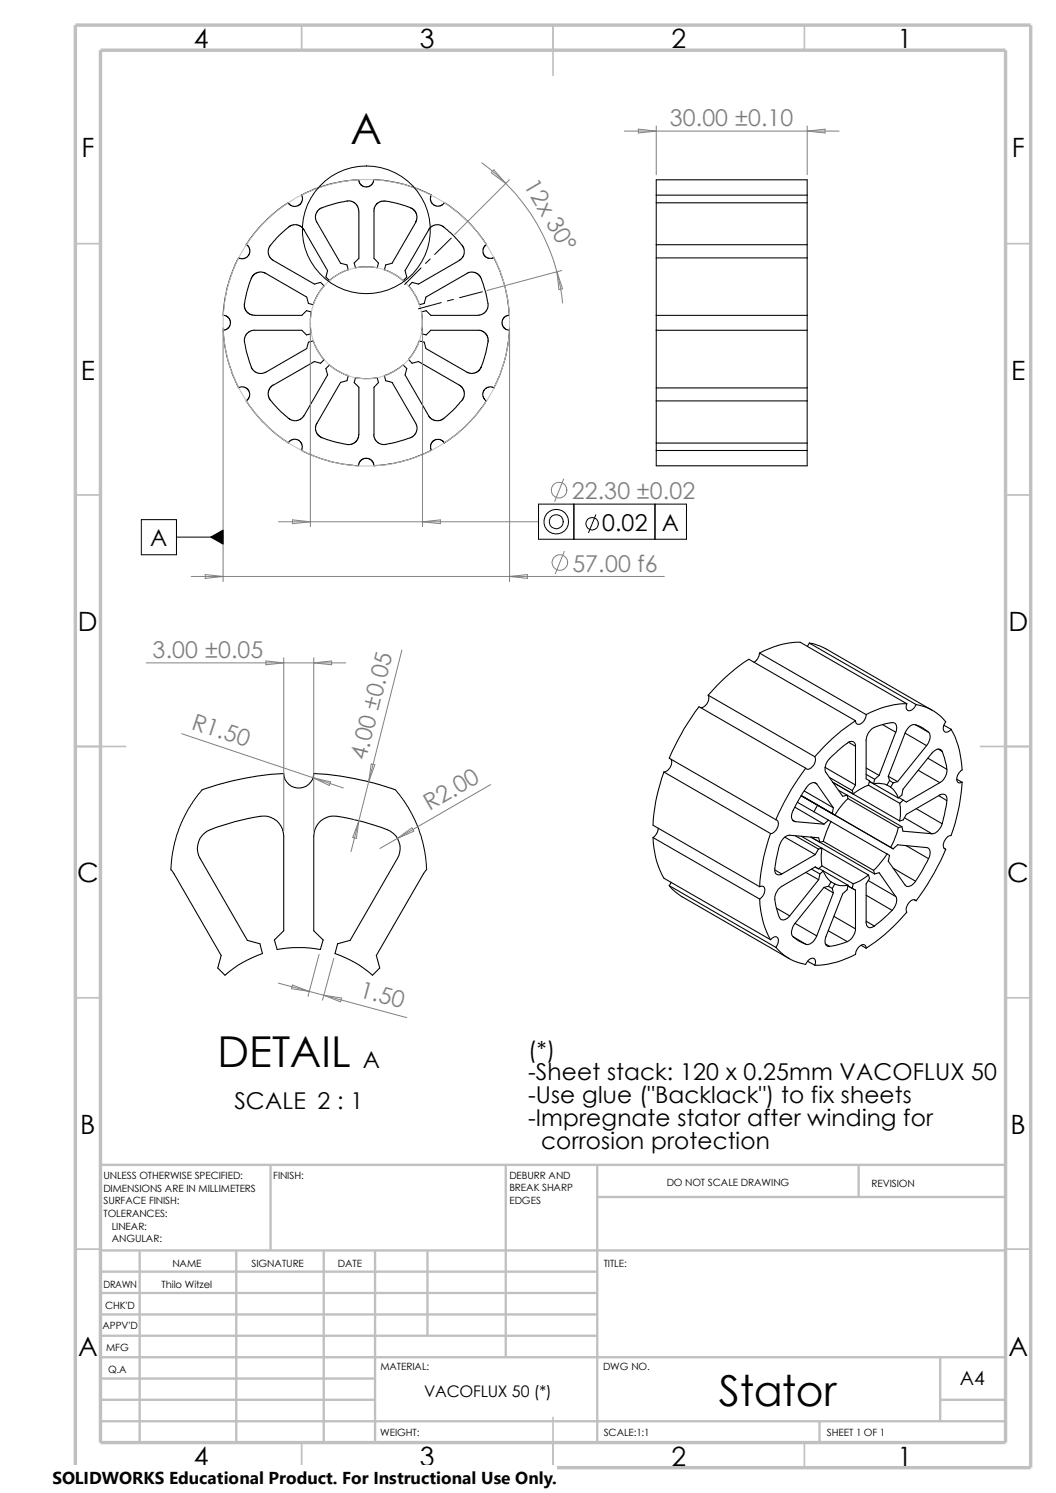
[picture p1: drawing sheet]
<svg xmlns="http://www.w3.org/2000/svg" width="210mm" height="297mm" viewBox="0 0 210 297" stroke-linecap="round" stroke-linejoin="round" font-family="sans-serif">
<g fill="none" stroke="#c0c0c0" stroke-width=".34">
<path d="M60 5v5M110 5v10M160 5v5M15 48.5h5M200 48.5h5M15 98.5h5M200 98.5h5M15 148.5h10M195 148.5h10M15 198.5h5M200 198.5h5M15 248.5h5"/>
<path d="M200 248.5h5M60 287v5M110 282v10M160 287v5"/>
</g>
<g fill="none" stroke="#c0c0c0" stroke-width=".47">
<path d="M53.8 231.7v17.1M100.6 231.7v38.3M118.8 231.7v55.3M118.8 238.1h81.2M170.8 231.7v6.4M200 231.7h-180v55.3M20 248.8h180M20 257.2h98.8M20 253h98.8M27.8 248.8v38.2M47 248.8v38.2M64.4 248.8v38.2"/>
<path d="M74.6 248.8v38.2M85 248.8v16.9M20 265.7h98.8M20 261.5h98.8M20 278.5h54.6M20 274.2h54.6M20 270h180M187 278.5h13M187 270v12.7M20 282.7h180M163 282.7v4.3"/>
</g>
<path d="M15 5h190v287h-190zM20 10h180v277h-180z" fill="none" stroke="#c0c0c0" stroke-width=".68" stroke-linecap="butt"/>
<g fill="none" stroke="#000" stroke-width=".21">
<path d="M59.9 38.8l.3 .5-.1 .6-.3 .6-.4 .4-.6 .2-.6-.1-.6-.3-.3-.4a29.3 29.3 0 0 0-8.4 8.3M74.3 35.7l-.3 1-.5 .3-.6 .2-1-.3-.4-.5-.1-.5a21.1 21.1 0 0 0-7.3 1.2l-1.6 .5-2.6 1.2M74.4 35.7l1.7 .2a29.4 29.4 0 0 1 9.7 2.9l-.2 .5v.6l.3 .5 .5 .5 .5 .1h.6l.5-.2 .3-.5M130.5 38.8v-3h30v3M130.5 38.8v1.5M130.5 38.8h30M160.5 38.8v1.5M49 48.6l.3 .3 .4 .6v.6l-.2 .6-.3 .4-.6 .3-.6 .1-.5-.2a27.4 27.4 0 0 0-3.1 11.4M50 55.4l-1 2.9-.4 2.1M50 55.4l.2-.5 .8-.6 .7-.2 .9 .1 8.4 4.9 .3 1.3 1 .2 .8-1.9 1.3-1.8M60.5 45.7l-.6-.7-.9-.3-1 .1-.6 .4a13.8 13.8 0 0 0-3.9 4.1l-.1 1.2 .3 .8 .4 .4 8.4 4.8 1.3-.3 .7 .7M64 41.3l-.7 .5-.4 .7-.2 .4 .2 1 4.8 8.5 1.3 .3 .3 1-1.8 .7-2 1.4-.7-.7 .4-1.3-4.7-8.1"/>
<path d="M64.1 41.4l3.1-1.1 2.4-.3 1.1 .5 .5 .7 .1 .8M71.4 42v9.4l-1 .9 .3 1 1.2-.2 3.1 .2M76.6 40h-.7l-.7 .3-.5 .6-.3 .7v9.8l.9 .9-.3 1M76.7 40l2 .4 3 .9M81.7 41.4l.5 .2 .6 .8 .1 .9-.3 .9M82.7 44.2l-4.7 8.2-1.3 .3-.2 1 1.8 .8 1.9 1.3M88.2 45.2l-.7-.5h-.8l-.8 .3-.6 .5-4.7 8.3 .3 1.3-.7 .7M88.3 45.2l1.3 1.1 2.3 2.5M88.4 40.3l3.1 2.3a28.1 28.1 0 0 1 5.3 6.1l-.4 .3-.3 .6v.7l.1 .4 .4 .4 .6 .3h.7l.3-.2M91.4 51.8l-8.2 4.7-1.2-.3-.7 .7 1.4 2 .7 1.7M91.9 48.8l.3 .6 .1 1-.3 .8-.7 .6M95.7 55.4l-.3-.6-.9-.6-.6-.1-.8 .1-8.4 4.9-.3 1.3-1 .2"/>
<path d="M95.7 55.4l1 3.1 .4 2.5-.6 1.1-.7 .5-.7 .1M98.2 51.3a27.5 27.5 0 0 1 3.1 11.4l-.5 .1-.5 .3-.4 .5-.1 .6 .4 1 .5 .4 .5 .1a18.6 18.6 0 0 1-.7 5.6l-1 3-1.2 2.9-.6-.2h-.6l-.5 .2-.4 .5-.2 .6 .1 .6 .2 .4 .4 .5-2 2.8-2.7 2.7-3.6 2.8-.3-.4-.6-.3h-.8l-.6 .3-.5 .8v.7l.2 .4M130.5 51.3v11.4M130.5 48.7v2.6M130.5 40.3v8.4M130.5 51.3h30M130.5 48.7h30M130.5 40.3h30M160.5 51.3v11.4M160.5 48.7v2.6M160.5 40.3v8.4M44.4 62.7l.6 .1 .4 .3 .3 .4 .1 .6-.3 1.1-.5 .3-.5 .2a21.7 21.7 0 0 0 1.3 7.5l1.6 3.9 .5-.1h.7l.6 .3 .3 .5 .1 1.1-.6 .9a29.3 29.3 0 0 0 8.3 8.3"/>
<path d="M48.6 60.4v.7l.4 .8 .6 .6 .6 .2h9.8l1-.9 .9 .3M48.6 68l.4 1.9 1 3.1M53.8 79.6l2.2 2.5 1.4 1.2M54.3 76.6l-.6 .6-.4 .8 .1 1 .4 .6M61.9 62l-.2 3.2 .2 1.2-.9 .2-1-.9h-9.7l-.8 .3-.5 .5-.4 .7v.8M62.3 67.8l.7 1.7 1.5 2-.7 .8-1.3-.4-8.1 4.7M62.3 67.8l-1 .3-.3 1.2-8.4 4.9-.5 .1-1-.1-.7-.5-.4-.7M65.5 72.6l1.9 1.3 1.9 .9-.3 .9-1.3 .4-4.8 8.4-.2 .8 .2 .7 .6 .8 .6 .3M65.5 72.6l-.7 .7 .4 1.3-4.9 8.3-.5 .5-.8 .3h-.8l-.8-.5M70.7 75.1l1.3 .2h1.8l1.2-.2 .3 1-.9 .9v9.4M70.7 75.1l-.3 1 1 .9-.1 9.8-.2 .6-.5 .7-.9 .3h-.7M76.4 74.7l1.7-.7 2.1-1.4 .7 .7-.3 1.3 4.7 8.1"/>
<path d="M76.5 74.8l.2 .9 1.3 .4 4.7 8.1 .2 .7-.1 1-.4 .7-.4 .4-3.5 1.1-1.9 .3M81.2 71.5l1.4-1.8 .8-1.9 1 .3 .3 1.2 8.2 4.7M81.3 71.5l.7 .8 1.2-.4 8.2 4.7 .5 .4 .3 .6 .2 .8-.3 .9-1.4 1.7-2.4 2.3-.7 .3-.9 .1-.9-.3-.6-.7M95.1 62.7h-9.4l-.9-.9-1 .3 .2 1.1-.2 3.2 1 .2 .9-.9h9.8l.6 .2 .6 .6 .4 .8v.7l-.5 2.1-1 3.2-.5 .6-.8 .4h-.9l-.6-.3M130.5 62.7v3M130.5 65.7v11.5M130.5 77.2v2.6M130.5 79.8v8.3M130.5 62.7h30M130.5 65.7h30M130.5 77.2h30M130.5 79.8h30"/>
<path d="M160.5 62.7v3M160.5 65.7v11.5M160.5 77.2v2.6M160.5 79.8v8.3M57.3 88.1l.4-.5 .5-.2h.6l.6 .1 .5 .5 .2 .5v.6l-.2 .5a28.2 28.2 0 0 0 11.4 3.1M64 87.1l3 .9 2 .4M74.3 86.4l.2 .8 .4 .7 1 .5h.8M85.8 89.6l-1.9 .9a28.9 28.9 0 0 1-9.6 2.1v-.5l-.5-.6-.9-.4-1 .3-.4 .5-.2 .7M130.5 89.6v3.1h30v-3.1M130.5 88.1v1.5M130.5 88.1h30M130.5 89.6h30"/>
<path d="M160.5 88.1v1.5M140.8 138.3a1.95 1.95 0 0 1-1.4 2.5M140.8 138.3a36.9 36.9 0 0 1 8.1-7.2l21.2 12.3M140.8 138.3l21.3 12.2M151 129.9a2.16 2.16 0 0 1-1.1 1.8M151 129.9l21.3 12.3M151 129.9a17.3 17.3 0 0 1 8.1-2.1l21.2 12.2M161 127.9l-.4 .7M161 127.9l.8 .2 2.5 1 21.2 12.3M161 127.9l21.2 12.3M180.3 140a17.7 17.7 0 0 0-8 2.2M180.3 140a.81 .81 0 0 0-.1 .9 .81 .81 0 0 0 .9 .5l.8-.7 .3-.5"/>
<path d="M40.2 157.1a56 56 0 0 1 16.2-3.2 2.99 2.99 0 0 0 3 2.9 2.99 2.99 0 0 0 3-2.9 57.3 57.3 0 0 1 16.3 3.2M132 153.6a35.3 35.3 0 0 0-2.1 10.6l21.2 12.2M132 153.6l21.2 12.2M133.4 151a1.95 1.95 0 0 1-1.4 2.6M158.6 159.6l6.2 3.6M159.9 157.4l5.8 3.3M160.2 152.8a48.2 48.2 0 0 0-5.9 10.3M160.2 152.8l-21.2-12.2a45.5 45.5 0 0 0-5.9 10.2l21.2 12.3M161.9 155.7l.5 .3M162.1 150.5a1.9 1.9 0 0 1-1.6 2.5l-.3-.2M162.4 156l3.3 4.7M162.4 156a1.4 1.4 0 0 0-2.1 .8l-1.3 2.1a8.7 8.7 0 0 0-1.6 3.5l.2 .8 .5 .2"/>
<path d="M164.1 152.7l6 3.5M164.9 154.6l4.6 2.7M166.7 157.2l1.8 1M168.5 158.2l.2 .7M168.5 158.2l10.9 6.3M168.7 158.9l9.9 5.7M168.7 158.9l-1.1 1.1-1.6 2.1-.5-.2M168.7 147.7l1.4 .8M169.5 157.3l.2 .6M169.7 157.9l-4.1-2.3 13.3 7.7M170.1 143.4a37.7 37.7 0 0 0-8 7.1M170.1 156.2l-.6 1.1"/>
<path d="M170.1 148.5v7.7M170.1 148.5a.89 .89 0 0 0-.5-1 .89 .89 0 0 0-1.1 .3l-1.3 1.1a10.6 10.6 0 0 0-2.9 3.2l-.2 .6 .2 1 3.3 4.7 .9-.2M172.3 142.2a1.81 1.81 0 0 1-1.8 1.9l-.3-.3-.1-.4M172.3 152.8l2.5 1.5M172.3 154.1l1.6 .9M172.7 156.2l6.2 3.6M172.7 156.2l-1.9 .9-1.1 .8M173.7 155.9a5.2 5.2 0 0 1 2.7 .3M173.7 155.9l-.8-.5 5.7 3.3M173.9 155l-.2 .9M174.8 154.3l-.9 .7M175.5 144.1l2.6 1.6"/>
<path d="M176.4 156.2l.7 .4M176.7 154.4l.2 .9M176.7 154.4l1.8 1.1M176.9 155.3l-.5 .9M176.9 155.3l.7 .4M177.1 156.6a4.7 4.7 0 0 1 1.5 2.2M177.6 155.7l-.5 .9M178.1 145.7a1.26 1.26 0 0 0-.5-1.9l-1.5 .2a5.8 5.8 0 0 0-3.1 1.5l-.4 .5-.3 1.2v7.7l.6 .4-.2 .9M178.1 145.7l-3.3 8.6M178.5 155.5l-.9 .2M178.9 159.8l.2 .8-.2 2.7M179.6 159.2l-.7 .6"/>
<path d="M180 145.8l4.3 2.5M180 145.8l-3.3 8.6M182.1 144.2l2.6 1.5M182.1 144.2a2.02 2.02 0 0 0-2.1 1.6M182.1 144.2a6.2 6.2 0 0 1 2.6 1.5M182.2 140.2a9.4 9.4 0 0 1 5.9 3.4 1.49 1.49 0 0 0-.1 2h.5l.6-.5M182.6 153.2l4.3 2.5M184.3 148.3l-5.8 7.2M184.5 150.8l3.8 2.2M184.7 145.7a2.16 2.16 0 0 1-.4 2.6M186.6 149l.8 .5M186.7 158.3l1.6 1"/>
<path d="M186.9 155.7l-6.6 3.9-1.5-.9M187.4 149.5a.92 .92 0 0 0-1.6-.1l-6.2 7.6-.2 1.2-.8 .5M187.4 149.5l.4 1.2 .5 2.3M187.7 144.3l1.4 .8M188.3 159.3l-.5 2.8-.4 1.8M188.3 153a2.88 2.88 0 0 1-1.4 2.7M188.3 159.3a.91 .91 0 0 0-.3-1.2 .91 .91 0 0 0-1.1 .1l-6.6 3.8-.7 1.1-.7 .2M189.1 145.1a17.2 17.2 0 0 1 2.2 8.1 1.87 1.87 0 0 0-.8 2.5h.4l.4-.1M190.3 155l1 .6M191.3 155.6a36.6 36.6 0 0 1-2.2 10.6 1.98 1.98 0 0 0-1.3 2.6l.3 .2M34 173l.6 .8 9.4 16.3-.7 2.5 1.4 1.4a21.5 21.5 0 0 1 7.5-4.3l-.5-2-2.5-.6-9.4-16.3a4 4 0 0 1 2-5.7 43.2 43.2 0 0 1 10.7-2.8 3.9 3.9 0 0 1 3.9 4v18.9l-1.8 1.8 .5 1.9a24.4 24.4 0 0 1 8.6 0l.6-1.9-1.9-1.8v-18.9a4 4 0 0 1 4.7-3.9 44.5 44.5 0 0 1 10.5 3 4 4 0 0 1 1.4 5.4l-9.4 16.3-2.5 .6-.5 2a21.5 21.5 0 0 1 7.5 4.3l1.4-1.4-.7-2.5 9.4-16.3 .6-.8M129.9 166.6l21.2 12.3"/>
<path d="M129.9 166.6a16.9 16.9 0 0 0 2.1 8.1l21.2 12.2M130.9 164.8a2.42 2.42 0 0 1-1 1.8M133.1 176.2l1.1 1.1 1.2 1 21.6 12.4M133.1 176.2l21.2 12.3M133.5 175.5l-.4 .7M151.1 178.9a17.9 17.9 0 0 0 2.1 8M151.1 176.4a.66 .66 0 0 1 .8 0 .66 .66 0 0 1 .2 .8l-.3 .8-.7 .9M153.2 165.8a36.1 36.1 0 0 0-2.1 10.6M154.1 173.1l1.4 .8M154.3 163.1a1.17 1.17 0 0 1 .2 1.8l-.6 .7-.7 .2M156.1 166.5l6 3.5M157.6 163.1l.5 .3"/>
<path d="M158.1 160.6l5.8 3.4M158.1 163.4l5.8 .6M158.2 166.3l4.6 2.6M159.4 166.4l4 2.3M160.3 173.6l2.5 1.4M161.4 172.9l1.7 1M162.1 170l-6.6 3.9M162.6 160.2l-.8 1.3M162.8 168.9l-.7 1.1M162.8 175l-5.7 7.2M162.9 172.8l.8 .5M163.1 167.6l-.3-.9-5.7-.5a2.5 2.5 0 0 0-2.1 1.9l-.4 1.8a10.1 10.1 0 0 0-.4 3.7l.1 .2 .5 .2 .7-.1"/>
<path d="M163.1 173.9l-.3 1.1M163.1 167.6l-1.8-1.1 12.6 7.4M163.4 168.7l-.1 1.4 .1 2.2M163.4 172.3l-.6 .5-.7-.3-6.6 3.8a3 3 0 0 0-1.2 3.7v.4a4.4 4.4 0 0 0 1.1 2.6l.7-.1 1-.7M163.4 168.7l-.6 .2M163.4 172.3l6.3 3.5M163.4 168.7l9.3 5.4M163.7 167.4l-.6 .2M163.7 173.3l-.6 .6M163.7 173.3l5 2.8M163.7 167.4l10 5.7M163.7 173.3a4.7 4.7 0 0 0 1.6 2.1"/>
<path d="M163.9 176.5l-5.8 7.2M163.9 176.5l1.8 1.1M164.8 163.2l-.9 .8M164.8 163.2l.5 .2M164.8 176.3l-.9 .2M164.8 176.3l.7 .4M165.3 163.4l-.9 2-.7 2M165.3 175.4l-.5 .9M165.3 163.4l11.1 6.5M165.3 175.4l.7 .5M165.5 176.7l.2 .9M165.5 161.9l-6.2-3.6 18.3 10.6"/>
<path d="M165.7 160.7l-.2 1.2M165.7 177.6l-3.3 8.6M166 175.9l-.5 .8M166 175.9a4.1 4.1 0 0 0 2.7 .2M168.7 176.1l-.2 .9-.9 .8-3.3 8.6a1.32 1.32 0 0 0 .5 1.9h.2M169.5 176.7l.6 .4M169.5 176.7l-.9-.5 1.5 .9M169.7 175.8l-.2 .9M170.1 177.1v7.7M172.3 178.1l5.1 3M172.7 175.2l5.4 3.2M172.7 174.1a9.3 9.3 0 0 1-3 1.7"/>
<path d="M172.7 174.1l.2 .7-.6 1.1v7.7a.93 .93 0 0 0 .5 .9 .93 .93 0 0 0 1.1-.3M173.7 173.1l.2 .8M173.9 173.9l.9-.3 3.3 4.8M176.4 169.9l-1.6 2.1-1.1 1.1M176.4 169.9l.5 .3-.2 1.1 3.3 4.8a1.05 1.05 0 0 0 1.7-.3l.4-.5M177.6 168.9l.9-.8 5.8 .5a1.05 1.05 0 0 1 .6 1.6l-.2 .6M177.6 172.7l4.5 2.6M178.1 178.4a2.45 2.45 0 0 1-.7 2.7M178.6 164.6l-.8 2.5-.7 1.5 .5 .3M179.4 164.5l.2 .9 5.7 .5M179.4 164.5l-.8 .1M179.9 162.7l5.4 3.2"/>
<path d="M180.2 168.2l4.5 2.6M181.8 179l.4 .2M182.2 179.2a1 1 0 0 0-1.5 .5l-.4 .9v.9a36.9 36.9 0 0 1-8 7.1M182.2 160.9l5.2 3M184.7 170.8l-1.2 2.3-1.4 2.2M187.4 163.9a2.5 2.5 0 0 1-2.1 2M187.7 168.7l.4 .3M188.1 169a48.2 48.2 0 0 1-5.9 10.2M153.2 186.9a.87 .87 0 0 1 1.5-.3v1.1l-.4 .8M154.3 188.5a9.8 9.8 0 0 0 5.9 3.4 1.52 1.52 0 0 1 1.7-1.2l.3 .5-.1 .8M154.4 180.7l2.7 1.5M157.7 186.4l2.6 1.5"/>
<path d="M157.7 186.4l1.3 .8 1.3 .7M158.1 183.7l4.3 2.5M158.1 183.7a2.16 2.16 0 0 0-.4 2.7M160.6 191.2l1.5 .8M162.4 186.2a2.21 2.21 0 0 1-2.1 1.7M164.2 187.8l.8 .5M164.7 185.2l3.8 2.1M165.8 182.3l4.3 2.5M168.5 187.3l-2.2 .7-1.3 .3M170.1 184.8a3.1 3.1 0 0 1-1.6 2.5M171.2 188l1.1 .6M172.3 188.6a.71 .71 0 0 0-.6-.7 .71 .71 0 0 0-.8 .4l-.7 1-.1 .6a17 17 0 0 1-8 2.1"/>
<path d="M172.3 183.3l1.6 .9M177.4 181.1l-3.5 3.1"/>
</g>
<g fill="none" stroke="#000" stroke-width=".2">
<path d="M83.7 53.3l-3.2 3.3M85.6 51.5l-1 .9M89.7 47.4l-3.3 3.2M90.2 59.6l-1.2 .3M95.9 58l-4.5 1.2M87.8 60.2l-4.6 1.2M28.1 103.4h7v7h-7zM35.1 106.8h9.3M107.1 100.3h29.4v7h-29.4zM114.1 100.3v7M118.5 102.4l-1.4 3.6M130.3 100.3v7"/>
<path d="M40.2 157.1l-2.6 3.6-2 4.1-.6 1.8-.7 2.9-.3 3.5M78.7 157.1l2.5 3.6 2 4.1 .6 1.6 .7 3.1 .3 3.5"/>
<circle cx="72.9" cy="45.7" r="12.7"/>
<circle cx="110.6" cy="103.8" r="1.4"/>
<circle cx="110.6" cy="103.8" r="2.45"/>
<circle cx="117.8" cy="104.2" r="1.24"/>
</g>
<g fill="none" stroke="#c0c0c0" stroke-width=".2">
<circle cx="72.9" cy="64.2" r="11.2"/>
<circle cx="72.9" cy="64.2" r="28.5"/>
</g>
<g fill="none" stroke="#808080" stroke-width=".2">
<path d="M95.8 32.4l3.1 2.4 1.7 1.7M98.2 33.8l2.4 2.7-2.9-2.1zM100.6 36.5a38.7 38.7 0 0 1 10.1 17.6M101.3 35.8l-10.9 10.9M124.2 26.1h42.7M127 25.7l3.5 .4-3.5 .4zM130.5 25.1v9.7M160.5 25.1v9.7M160.5 26.1l3.6-.4v.8zM110.7 54.1l1.2 3.3-.7 .2zM110.7 54.1a33.5 33.5 0 0 1 1.2 6.2M111.7 53.8l-14.8 4"/>
<path d="M44.4 65.2v50.5M61.7 65.2v39.6M84 65.2v39.6M101.3 65.2v50.5M112.1 95.3l-1.8 4.4M38 114.7h94.1M40.8 114.3l3.6 .4-3.6 .4zM55.4 103.8h51.7M58.2 103.4l3.5 .4-3.5 .4zM84 103.8l3.6-.4v.8zM101.3 114.7l3.6-.4v.8zM112.2 109.7l-1.8 4.4"/>
<path d="M29.1 131.9h39.6M52.9 131.5l3.5 .4-3.5 .3zM56.4 130.9v34.5M62.4 130.9v34.5M62.4 131.9l3.6-.4v.7zM79.9 129.3l-8.5 34M36.2 146l32.1 10.8M62.3 154.7l3.4 .8-.2 .8zM73.8 152l.7 .1-1.2 3.4zM74.3 155.7h.1M97.6 156.1l-18.6 10.7M70.4 163h.1"/>
<path d="M71.4 163.3l-.5 3.5-.8-.2zM71.4 163.3l-1.6 6.1M79 166.8l-3.4 2M79 166.8l2.9-2.1 .4 .7zM55.4 195.6l6.1 1.6M58.2 196l3.3 1.2-3.5-.5zM61.5 197.2l2.9 .8M63.5 189.9l-2.2 8.3M64.4 198l3.5 .5-.2 .8zM64.4 198l16.5 4.4M66.4 190.7l-2.3 8.3"/>
<circle cx="111.2" cy="97.5" r="1.56"/>
<circle cx="111.4" cy="111.9" r="1.55"/>
</g>
<path d="M41.9 106.8l2.5-1.3v2.7z" fill="#000" stroke="#000" stroke-width=".2"/>
<path d="M10.4 291.5h100.4v5.5h-100.4z" fill="#fff"/>
<g font-size="8.5">
<text x="69.7" y="28.6">A</text>
<text x="43.3" y="212.3">DETAIL</text>
<text x="143" y="279.7">Stator</text>
</g>
<g font-size="5.3">
<text x="38.5" y="9.6">4</text>
<text x="83.5" y="9.6">3</text>
<text x="133.5" y="9.6">2</text>
<text x="178.5" y="9.6">1</text>
<text x="16.2" y="31.3">F</text>
<text x="201.2" y="31.3">F</text>
<text x="16" y="75.6">E</text>
<text x="201.1" y="75.6">E</text>
<text x="15.5" y="125.6">D</text>
<text x="200.6" y="125.6">D</text>
<text x="15.3" y="175.6">C</text>
<text x="200.3" y="175.6">C</text>
<text x="16" y="225.6">B</text>
<text x="201" y="225.6">B</text>
<text x="15.5" y="269.8">A</text>
<text x="200.5" y="269.8">A</text>
<text x="38.5" y="291.6">4</text>
<text x="83.5" y="291.6">3</text>
<text x="133.5" y="291.6">2</text>
<text x="178.5" y="291.6">1</text>
</g>
<g font-size="4.6" fill="#808080">
<text x="133.2" y="25.1">30.00 ±0.10</text>
<text x="104.1" y="36.8" transform="rotate(60 104.1 36.8)">12x 30°</text>
<text x="113.7" y="99.3">22.30 ±0.02</text>
<text x="113.8" y="113.7">57.00 f6</text>
<text x="30.4" y="130.9">3.00 ±0.05</text>
<text x="75.3" y="141.4" transform="rotate(-76 75.3 141.4)">±0.05</text>
<text x="37.9" y="144.9" transform="rotate(18 37.9 144.9)">R1.50</text>
<text x="72.7" y="151.5" transform="rotate(-76 72.7 151.5)">4.0</text>
<text x="85.4" y="161.4" transform="rotate(-30 85.4 161.4)">R2.00</text>
<text x="71.3" y="198.3" transform="rotate(15 71.3 198.3)">1.50</text>
</g>
<g font-size="4.6">
<text x="119.8" y="105.6">0.02</text>
<text x="131.7" y="105.6">A</text>
<text x="29.9" y="108.7">A</text>
<text x="72.1" y="212.4">A</text>
<text x="105" y="210.4">(*)</text>
<text x="105" y="214.9">-Sheet stack: 120 x 0.25mm VACOFLUX 50</text>
<text x="46.6" y="220.6">SCALE 2 : 1</text>
<text x="105" y="219.5">-Use glue (&quot;Backlack&quot;) to fix sheets</text>
<text x="105" y="224">-Impregnate stator after winding for</text>
<text x="107.6" y="228.5">corrosion protection</text>
</g>
<text font-size="3.9" x="190.9" y="275.5">A4</text>
<text font-size="3.4" x="10.4" y="295.2">SOLIDWORKS Educational Product. For Instructional Use Only.</text>
<text font-size="3.2" x="84.3" y="277.9">VACOFLUX 50 (*)</text>
<g font-size="2">
<text x="20.6" y="234.6">UNLESS OTHERWISE SPECIFIED:</text>
<text x="20.6" y="237.1">DIMENSIONS ARE IN MILLIMETERS</text>
<text x="20.6" y="239.6">SURFACE FINISH:</text>
<text x="54.4" y="234.6">FINISH:</text>
<text x="101.3" y="239.5">EDGES</text>
<text x="101.3" y="234.5">DEBURR AND</text>
<text x="101.3" y="237">BREAK SHARP</text>
<text x="132.6" y="236">DO NOT SCALE DRAWING</text>
<text x="173.3" y="236.2">REVISION</text>
<text x="20.6" y="242.1">TOLERANCES:</text>
<text x="22.2" y="244.6">LINEAR:</text>
<text x="22.2" y="247.1">ANGULAR:</text>
<text x="50" y="252">SIGNATURE</text>
<text x="67.2" y="252">DATE</text>
<text x="120.1" y="252">TITLE:</text>
<text x="20.6" y="256.2">DRAWN</text>
<text x="32.1" y="256.2">Thilo Witzel</text>
<text x="34.3" y="252.1">NAME</text>
<text x="20.9" y="260.4">CHK'D</text>
<text x="20.4" y="264.5">APPV'D</text>
<text x="21.1" y="268.8">MFG</text>
<text x="21.5" y="273.1">Q.A</text>
<text x="75.6" y="272.5">MATERIAL:</text>
<text x="119.9" y="272.5">DWG NO.</text>
<text x="75.6" y="285.6">WEIGHT:</text>
<text x="120.1" y="285.6">SCALE:1:1</text>
<text x="164.5" y="285.6">SHEET 1 OF 1</text>
</g>
</svg>
